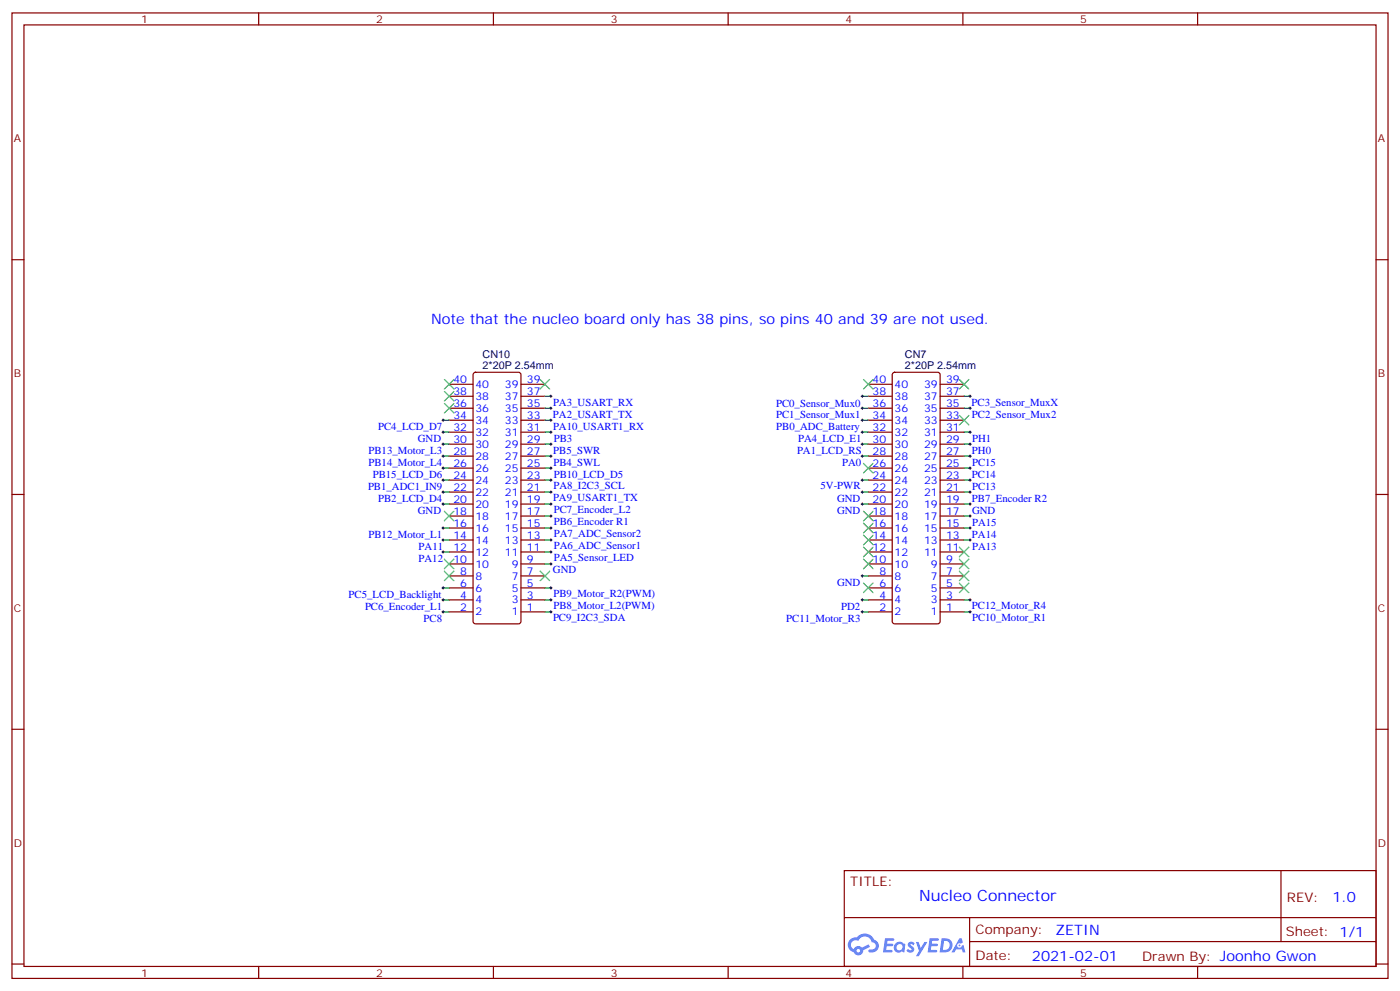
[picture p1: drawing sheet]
<svg xmlns="http://www.w3.org/2000/svg" width="412mm" height="292mm" viewBox="0 0 412 292" stroke-linecap="round" stroke-linejoin="round" font-family="sans-serif">
<g fill="none" stroke="#870000" stroke-width=".35">
<path d="M3.5 3.8h405.4v284.3h-405.4zM7.1 7.3h398.2v277.3h-398.2zM76.2 3.8v3.5M145.3 3.8v3.5M214.5 3.8v3.5M283.6 3.8v3.5M352.8 3.8v3.5M3.5 76.5h3.6M405.3 76.5h3.6M3.5 145.6h3.6M405.3 145.6h3.6M3.5 214.8h3.6"/>
<path d="M405.3 214.8h3.6M248.7 256.4h156.6v28.2h-156.6zM377.3 256.4v20.9M248.7 270.2h156.5M285.6 277.3h119.6M285.6 270.2v14.2M3.5 283.9h3.6M76.2 284.6v3.5M145.3 284.6v3.5M214.5 284.6v3.5M283.6 284.6v3.5M352.8 284.6v3.5"/>
<path d="M405.3 283.9h3.6"/>
</g>
<g fill="#5487ff">
<path d="M267.7 277.6a1.22 1.22 0 0 1 1.7 .2l-.4 .6a.47 .47 0 0 0-.3-.4 .47 .47 0 0 0-.5 .2l.1 .2a1.14 1.14 0 0 1 .8 1.8 1.14 1.14 0 0 1-1.9 0l-.2-.2 .5-.6 .7 .5a.29 .29 0 0 0 .3-.3 .29 .29 0 0 0-.2-.3 1.04 1.04 0 0 1-.6-1.7z"/>
<path d="M260.7 276.3h2.4l.3 .2-.2 .5-1.8 .1-.1 .8h1.5l.3 .4-.3 .4h-1.6l-.2 1.1h1.7l.2 .3-.2 .3-2.6 .1z"/>
<path d="M273.8 276.3h2.4l.3 .2-.1 .5-1.8 .1-.2 .8h1.6l.3 .4-.4 .4h-1.6l-.1 1.1h1.7l.2 .3-.2 .3-2.6 .1z"/>
<path d="M282.6 276.3h.7l.3 1.3-.6 .3a.69 .69 0 0 0-1 .3 .69 .69 0 0 0 .4 .9 .69 .69 0 0 0 .9-.6l.5-.2 .6 2.2h-.8l-.2-.9h-1.8l-.5 .9h-.8z"/>
<path d="M269.8 277.4h.8l.6 1.8 1.1-1.8h.9l-2.6 4.2h-.8l.9-1.5z"/>
<path d="M277.4 276.3l-.6 4.2h1.3a2.11 2.11 0 0 0 2.5-2.1 2.11 2.11 0 0 0-2.5-2.1zM278.1 277.1a1.39 1.39 0 0 1 1.7 1.4 1.39 1.39 0 0 1-1.8 1.3h-.3z"/>
<path d="M263.7 277.9a1.54 1.54 0 0 0-.1 2.2 1.54 1.54 0 0 0 2.2 .1l.6 .3 .3-2.3-.2-.3h-.4a1.49 1.49 0 0 0-2.4 0zM264 278.9a.94 .94 0 0 1 1.8 0 .94 .94 0 0 1-1.8 0z"/>
<path d="M250.4 276.7a2.18 2.18 0 0 0 1.1 3.7 1.44 1.44 0 0 0 1.6 .9 1.44 1.44 0 0 0 1.2-1.4l2-1.1-.5-.7-1.9 1a1.47 1.47 0 0 0-2.4 .4 1.39 1.39 0 0 1-.7-1.9 1.39 1.39 0 0 1 2-.5 2.12 2.12 0 0 1 2.2-1.3 2.12 2.12 0 0 1 1.9 1.7 1.14 1.14 0 0 1 1.1 1.4 1.14 1.14 0 0 1-1.7 .7 .43 .43 0 0 0-.5 .4 .43 .43 0 0 0 .4 .5 1.98 1.98 0 0 0 2.5-1.2 1.98 1.98 0 0 0-1.2-2.6 3.1 3.1 0 0 0-5.3-.6l-.9 .1zM252.3 280a.55 .55 0 0 1 1.1 0 .55 .55 0 0 1-1.1 0z"/>
<circle cx="282.6" cy="278.4" r=".26"/>
</g>
<g fill="none" stroke="#870000" stroke-width=".35">
<path d="M132.3 116.7h7M132.3 113.2h7M139.6 109.8l.5-.2h12.7l.5 .2 .2 .5v72.7l-.3 .5-.4 .2h-12.7l-.5-.2-.3-.5v-72.7zM153.5 116.7h7M153.5 113.2h7M255.8 116.7h7M255.8 113.2h7M263.1 109.8l.4-.2h12.7l.5 .2 .2 .5v72.7l-.2 .5-.5 .2h-12.7l-.5-.2-.2-.5v-72.7zM276.9 116.7h7.1M276.9 113.2h7.1M132.3 137.9h7M132.3 134.3h7"/>
<path d="M132.3 130.8h7M132.3 127.3h7M132.3 123.8h7M132.3 120.2h7M153.5 137.9h7M153.5 134.3h7M153.5 130.8h7M153.5 127.3h7M153.5 123.8h7M153.5 120.2h7M255.8 137.9h7M255.8 134.3h7"/>
<path d="M255.8 130.8h7M255.8 127.3h7M255.8 123.8h7M255.8 120.2h7M276.9 137.9h7.1M276.9 134.3h7.1M276.9 130.8h7.1M276.9 127.3h7.1M276.9 123.8h7.1M276.9 120.2h7.1M132.3 159h7M132.3 155.5h7"/>
<path d="M132.3 152h7M132.3 148.4h7M132.3 144.9h7M132.3 141.4h7M153.5 159h7M153.5 155.5h7M153.5 152h7M153.5 148.4h7M153.5 144.9h7M153.5 141.4h7M255.8 159h7M255.8 155.5h7"/>
<path d="M255.8 152h7M255.8 148.4h7M255.8 144.9h7M255.8 141.4h7M276.9 159h7.1M276.9 155.5h7.1M276.9 152h7.1M276.9 148.4h7.1M276.9 144.9h7.1M276.9 141.4h7.1M132.3 176.7h7M132.3 173.1h7"/>
<path d="M132.3 169.6h7M132.3 166.1h7M132.3 162.6h7M153.5 176.7h7M153.5 173.1h7M153.5 169.6h7M153.5 166.1h7M153.5 162.6h7M255.8 176.7h7M255.8 173.1h7M255.8 169.6h7M255.8 166.1h7"/>
<path d="M255.8 162.6h7M276.9 176.7h7.1M276.9 173.1h7.1M276.9 169.6h7.1M276.9 166.1h7.1M276.9 162.6h7.1M132.3 180.2h7M153.5 180.2h7M255.8 180.2h7M276.9 180.2h7.1"/>
</g>
<g fill="none" stroke="#3c3" stroke-width=".35">
<path d="M130.9 111.8l2.8 2.8M130.9 115.3l2.8 2.8M130.9 118.8l2.8 2.8M133.7 111.8l-2.8 2.8M133.7 115.3l-2.8 2.8M133.7 118.8l-2.8 2.8M159.1 111.8l2.8 2.8M161.9 111.8l-2.8 2.8M254.4 111.8l2.8 2.8M257.2 111.8l-2.8 2.8M282.6 111.8l2.8 2.8M285.4 111.8l-2.8 2.8"/>
<path d="M254.4 136.5l2.8 2.8M257.2 136.5l-2.8 2.8M282.6 122.3l2.8 2.9M285.4 122.3l-2.8 2.9M130.9 150.6l2.8 2.8M133.7 150.6l-2.8 2.8M254.4 154.1l2.8 2.8M254.4 150.6l2.8 2.8M254.4 157.6l2.8 2.8M257.2 150.6l-2.8 2.8M257.2 154.1l-2.8 2.8M257.2 157.6l-2.8 2.8"/>
<path d="M130.9 164.7l2.8 2.8M130.9 168.2l2.8 2.8M133.7 164.7l-2.8 2.8M133.7 168.2l-2.8 2.8M159.1 168.2l2.8 2.8M161.9 168.2l-2.8 2.8M254.4 164.7l2.8 2.8M254.4 171.7l2.8 2.9M254.4 161.1l2.8 2.9M257.2 164.7l-2.8 2.8M257.2 171.7l-2.8 2.9M257.2 161.1l-2.8 2.9"/>
<path d="M282.6 164.7l2.8 2.8M282.6 161.1l2.8 2.9M282.6 168.2l2.8 2.8M282.6 171.7l2.8 2.9M285.4 164.7l-2.8 2.8M285.4 161.1l-2.8 2.9M285.4 168.2l-2.8 2.8M285.4 171.7l-2.8 2.9"/>
</g>
<g fill="none" stroke="#000" stroke-width=".29">
<path d="M161.9 116.7h.7M162.3 116.3v.8M162.3 119.9v.7M253.6 116.7h.8M254 116.3v.8M254 119.9v.7M285.4 116.7h.7M285.8 116.3v.8M285.8 119.9v.7M130.2 137.9h.7M130.2 134.3h.7M130.2 130.8h.7"/>
<path d="M130.2 127.3h.7M130.2 123.8h.7M130.5 123.4v.7M130.5 126.9v.7M130.5 130.5v.7M130.5 134v.7M130.5 137.5v.7M161.9 137.9h.7M161.9 134.3h.7M161.9 130.8h.7M161.9 127.3h.7M161.9 120.2h.7"/>
<path d="M161.9 123.8h.7M162.3 123.4v.7M162.3 126.9v.7M162.3 130.5v.7M162.3 134v.7M162.3 137.5v.7M253.6 134.3h.8M253.6 130.8h.8M253.6 127.3h.8M253.6 120.2h.8M253.6 123.8h.8M254 123.4v.7"/>
<path d="M254 126.9v.7M254 130.5v.7M254 134v.7M285.4 137.9h.7M285.4 134.3h.7M285.4 130.8h.7M285.4 127.3h.7M285.4 120.2h.7M285.8 126.9v.7M285.8 130.5v.7M285.8 134v.7M285.8 137.5v.7"/>
<path d="M130.2 159h.7M130.2 155.5h.7M130.2 144.9h.7M130.2 141.4h.7M130.2 148.4h.7M130.5 141v.7M130.5 144.6v.7M130.5 148.1v.7M130.5 155.2v.7M130.5 158.7v.7M161.9 159h.7M161.9 155.5h.7"/>
<path d="M161.9 152h.7M161.9 144.9h.7M161.9 141.4h.7M161.9 148.4h.7M162.3 141v.7M162.3 144.6v.7M162.3 148.1v.7M162.3 151.6v.7M162.3 155.2v.7M162.3 158.7v.7M253.6 144.9h.8M253.6 141.4h.8"/>
<path d="M253.6 148.4h.8M254 141v.7M254 144.6v.7M254 148.1v.7M285.4 159h.7M285.4 155.5h.7M285.4 152h.7M285.4 144.9h.7M285.4 141.4h.7M285.4 148.4h.7M285.8 141v.7M285.8 144.6v.7"/>
<path d="M285.8 148.1v.7M285.8 151.6v.7M285.8 155.2v.7M285.8 158.7v.7M130.2 176.7h.7M130.2 173.1h.7M130.2 162.6h.7M130.5 162.2v.7M130.5 172.8v.7M130.5 176.3v.7M130.5 179.8v.8M161.9 176.7h.7"/>
<path d="M161.9 173.1h.7M161.9 162.6h.7M161.9 166.1h.7M162.3 162.2v.7M162.3 165.7v.7M162.3 172.8v.7M162.3 176.3v.7M162.3 179.8v.8M253.6 176.7h.8M253.6 169.6h.8M254 169.3v.7M254 176.3v.7"/>
<path d="M254 179.8v.8M285.4 176.7h.7M285.8 176.3v.7M285.8 179.8v.8M130.2 180.2h.7M161.9 180.2h.7M253.6 180.2h.8M285.4 180.2h.7"/>
</g>
<g fill="none" stroke="#008700" stroke-width=".35">
<path d="M160.5 116.7h1.8M254 116.7h1.8M284 116.7h1.8M130.5 123.8h1.8M130.5 127.3h1.8M130.5 130.8h1.8M130.5 134.3h1.8M130.5 137.9h1.8M160.5 120.2h1.8M160.5 123.8h1.8M160.5 127.3h1.8M160.5 130.8h1.8"/>
<path d="M160.5 134.3h1.8M160.5 137.9h1.8M254 120.2h1.8M254 123.8h1.8M254 127.3h1.8M254 130.8h1.8M254 134.3h1.8M284 120.2h1.8M284 127.3h1.8M284 130.8h1.8M284 134.3h1.8M284 137.9h1.8"/>
<path d="M130.5 148.4h1.8M130.5 144.9h1.8M130.5 141.4h1.8M130.5 155.5h1.8M130.5 159h1.8M160.5 148.4h1.8M160.5 144.9h1.8M160.5 141.4h1.8M160.5 152h1.8M160.5 155.5h1.8M160.5 159h1.8M254 148.4h1.8"/>
<path d="M254 144.9h1.8M254 141.4h1.8M284 148.4h1.8M284 144.9h1.8M284 141.4h1.8M284 152h1.8M284 155.5h1.8M284 159h1.8M130.5 176.7h1.8M130.5 162.6h1.8M130.5 173.1h1.8M160.5 176.7h1.8"/>
<path d="M160.5 162.6h1.8M160.5 166.1h1.8M160.5 173.1h1.8M254 169.6h1.8M254 176.7h1.8M284 176.7h1.8M130.5 180.2h1.8M160.5 180.2h1.8M254 180.2h1.8M284 180.2h1.8"/>
</g>
<text font-size="4.6" fill="#00f" x="270.8" y="265.4">Nucleo Connector</text>
<g font-size="4.2" fill="#00f">
<text x="127" y="95.5">Note that the nucleo board only has 38 pins, so pins 40 and 39 are not used.</text>
<text x="392.5" y="265.7">1.0</text>
<text x="310.9" y="275.2">ZETIN</text>
<text x="304" y="283">2021-02-01</text>
</g>
<g font-size="3.9" fill="#800">
<text x="250.5" y="261">TITLE:</text>
<text x="379.1" y="265.7">REV:</text>
<text x="287.4" y="275.2">Company:</text>
<text x="378.7" y="275.8">Sheet: 1/1</text>
<text x="287.4" y="282.9">Date:</text>
<text x="336.4" y="282.9">Drawn By: Joonho Gwon</text>
</g>
<g font-size="3.2" fill="#800">
<text x="41.6" y="6.8">1</text>
<text x="110.8" y="6.8">2</text>
<text x="179.9" y="6.8">3</text>
<text x="249.1" y="6.8">4</text>
<text x="318.2" y="6.8">5</text>
<text x="4.1" y="41.9">A</text>
<text x="405.9" y="41.9">A</text>
<text x="4.1" y="111.1">B</text>
<text x="405.9" y="111.1">B</text>
<text x="4.1" y="180.2">C</text>
<text x="405.9" y="180.2">C</text>
<text x="4.1" y="249.3">D</text>
<text x="405.9" y="249.3">D</text>
<text x="41.6" y="287.6">1</text>
<text x="110.8" y="287.6">2</text>
<text x="179.9" y="287.6">3</text>
<text x="249.1" y="287.6">4</text>
<text x="318.2" y="287.6">5</text>
</g>
<g font-size="3.2" fill="#000080">
<text x="142.2" y="105.4">CN10</text>
<text x="266.6" y="105.4">CN7</text>
<text x="142.2" y="108.6">2*20P 2.54mm</text>
<text x="266.6" y="108.6">2*20P 2.54mm</text>
</g>
<g font-size="3.2" fill="#00f">
<text x="133.6" y="112.8">40</text>
<text x="155.2" y="112.8">39</text>
<text x="257" y="112.8">40</text>
<text x="278.7" y="112.8">39</text>
<text x="133.6" y="119.9">36</text>
<text x="133.6" y="116.3">38</text>
<text x="140.1" y="117.8">38</text>
<text x="140.1" y="114.2">40</text>
<text x="148.7" y="117.8">37</text>
<text x="148.7" y="114.2">39</text>
<text x="155.2" y="119.9">35</text>
<text x="155.2" y="116.3">37</text>
<text x="162.9" y="119.5">PA3_USART_RX</text>
<text x="228.6" y="119.7">PC0_Sensor_Mux0</text>
<text x="257" y="119.9">36</text>
<text x="257" y="116.3">38</text>
<text x="263.5" y="117.8">38</text>
<text x="263.5" y="114.2">40</text>
<text x="272.2" y="117.8">37</text>
<text x="272.2" y="114.2">39</text>
<text x="278.7" y="119.9">35</text>
<text x="278.7" y="116.3">37</text>
<text x="286.2" y="119.5">PC3_Sensor_MuxX</text>
<text x="133.6" y="123.4">34</text>
<text x="140.1" y="124.8">34</text>
<text x="140.1" y="121.3">36</text>
<text x="148.7" y="124.8">33</text>
<text x="148.7" y="121.3">35</text>
<text x="155.2" y="123.4">33</text>
<text x="162.9" y="123">PA2_USART_TX</text>
<text x="228.6" y="123.2">PC1_Sensor_Mux1</text>
<text x="257" y="123.4">34</text>
<text x="263.5" y="124.8">34</text>
<text x="263.5" y="121.3">36</text>
<text x="272.2" y="124.8">33</text>
<text x="272.2" y="121.3">35</text>
<text x="278.7" y="123.4">33</text>
<text x="286.3" y="123.1">PC2_Sensor_Mux2</text>
<text x="111.4" y="126.7">PC4_LCD_D7</text>
<text x="123.1" y="130.2">GND</text>
<text x="133.6" y="130.5">30</text>
<text x="133.6" y="126.9">32</text>
<text x="140.1" y="131.9">30</text>
<text x="140.1" y="128.3">32</text>
<text x="148.7" y="131.9">29</text>
<text x="148.7" y="128.3">31</text>
<text x="155.2" y="130.5">29</text>
<text x="155.2" y="126.9">31</text>
<text x="162.9" y="126.5">PA10_USART1_RX</text>
<text x="163.1" y="130.1">PB3</text>
<text x="228.6" y="126.8">PB0_ADC_Battery</text>
<text x="235.1" y="130.3">PA4_LCD_E1</text>
<text x="257" y="130.5">30</text>
<text x="257" y="126.9">32</text>
<text x="263.5" y="131.9">30</text>
<text x="263.5" y="128.3">32</text>
<text x="272.2" y="131.9">29</text>
<text x="272.2" y="128.3">31</text>
<text x="278.7" y="130.5">29</text>
<text x="278.7" y="126.9">31</text>
<text x="286.3" y="130.1">PH1</text>
<text x="108.5" y="137.3">PB14_Motor_L4</text>
<text x="108.5" y="133.8">PB13_Motor_L3</text>
<text x="133.6" y="137.5">26</text>
<text x="133.6" y="134">28</text>
<text x="140.1" y="135.4">28</text>
<text x="148.7" y="135.4">27</text>
<text x="155.2" y="137.5">25</text>
<text x="155.2" y="134">27</text>
<text x="162.9" y="133.6">PB5_SWR</text>
<text x="163" y="137.1">PB4_SWL</text>
<text x="234.8" y="133.8">PA1_LCD_RS</text>
<text x="248.1" y="137.4">PA0</text>
<text x="257" y="137.5">26</text>
<text x="257" y="134">28</text>
<text x="263.5" y="135.4">28</text>
<text x="272.2" y="135.4">27</text>
<text x="278.7" y="137.5">25</text>
<text x="278.7" y="134">27</text>
<text x="286.3" y="133.6">PH0</text>
<text x="286.3" y="137.2">PC15</text>
<text x="109.8" y="140.8">PB15_LCD_D6</text>
<text x="133.6" y="141">24</text>
<text x="140.1" y="142.5">24</text>
<text x="140.1" y="138.9">26</text>
<text x="148.7" y="142.5">23</text>
<text x="148.7" y="138.9">25</text>
<text x="155.2" y="141">23</text>
<text x="163.1" y="140.6">PB10_LCD_D5</text>
<text x="241.7" y="143.9">5V-PWR</text>
<text x="257" y="141">24</text>
<text x="263.5" y="142.5">24</text>
<text x="263.5" y="138.9">26</text>
<text x="272.2" y="142.5">23</text>
<text x="272.2" y="138.9">25</text>
<text x="278.7" y="141">23</text>
<text x="286.3" y="140.7">PC14</text>
<text x="108.4" y="144.3">PB1_ADC1_IN9</text>
<text x="111.4" y="147.9">PB2_LCD_D4</text>
<text x="133.6" y="148.1">20</text>
<text x="133.6" y="144.6">22</text>
<text x="140.1" y="149.5">20</text>
<text x="140.1" y="146">22</text>
<text x="148.7" y="149.5">19</text>
<text x="148.7" y="146">21</text>
<text x="155.2" y="148.1">19</text>
<text x="155.2" y="144.6">21</text>
<text x="162.9" y="147.7">PA9_USART1_TX</text>
<text x="163" y="144.2">PA8_I2C3_SCL</text>
<text x="246.6" y="147.9">GND</text>
<text x="257" y="148.1">20</text>
<text x="257" y="144.6">22</text>
<text x="263.5" y="149.5">20</text>
<text x="263.5" y="146">22</text>
<text x="272.2" y="149.5">19</text>
<text x="272.2" y="146">21</text>
<text x="278.7" y="148.1">19</text>
<text x="278.7" y="144.6">21</text>
<text x="286.3" y="147.7">PB7_Encoder R2</text>
<text x="286.3" y="144.2">PC13</text>
<text x="123.1" y="151.4">GND</text>
<text x="133.6" y="155.2">16</text>
<text x="133.6" y="151.6">18</text>
<text x="140.1" y="153">18</text>
<text x="148.7" y="153">17</text>
<text x="155.2" y="155.2">15</text>
<text x="155.2" y="151.6">17</text>
<text x="163.1" y="154.7">PB6_Encoder R1</text>
<text x="163.1" y="151.2">PC7_Encoder_L2</text>
<text x="246.6" y="151.5">GND</text>
<text x="257" y="155.2">16</text>
<text x="257" y="151.6">18</text>
<text x="263.5" y="153">18</text>
<text x="272.2" y="153">17</text>
<text x="278.7" y="155.2">15</text>
<text x="278.7" y="151.6">17</text>
<text x="286.3" y="154.8">PA15</text>
<text x="286.3" y="151.3">GND</text>
<text x="108.5" y="158.5">PB12_Motor_L1</text>
<text x="123.3" y="162">PA11</text>
<text x="133.6" y="158.7">14</text>
<text x="140.1" y="160.1">14</text>
<text x="140.1" y="156.6">16</text>
<text x="148.7" y="160.1">13</text>
<text x="148.7" y="156.6">15</text>
<text x="155.2" y="158.7">13</text>
<text x="163.1" y="161.8">PA6_ADC_Sensor1</text>
<text x="163.1" y="158.3">PA7_ADC_Sensor2</text>
<text x="257" y="158.7">14</text>
<text x="263.5" y="160.1">14</text>
<text x="263.5" y="156.6">16</text>
<text x="272.2" y="160.1">13</text>
<text x="272.2" y="156.6">15</text>
<text x="278.7" y="158.7">13</text>
<text x="286.3" y="158.3">PA14</text>
<text x="286.3" y="161.9">PA13</text>
<text x="123.3" y="165.5">PA12</text>
<text x="133.6" y="165.7">10</text>
<text x="133.6" y="162.2">12</text>
<text x="140.1" y="167.1">10</text>
<text x="140.1" y="163.6">12</text>
<text x="148.7" y="163.6">11</text>
<text x="150.7" y="167.1">9</text>
<text x="155.2" y="165.7">9</text>
<text x="155.2" y="162.2">11</text>
<text x="163.1" y="165.3">PA5_Sensor_LED</text>
<text x="257" y="165.7">10</text>
<text x="257" y="162.2">12</text>
<text x="263.5" y="167.1">10</text>
<text x="263.5" y="163.6">12</text>
<text x="272.2" y="163.6">11</text>
<text x="274.2" y="167.1">9</text>
<text x="278.7" y="165.7">9</text>
<text x="278.7" y="162.2">11</text>
<text x="135.6" y="172.8">6</text>
<text x="135.6" y="169.3">8</text>
<text x="140.1" y="170.7">8</text>
<text x="150.7" y="170.7">7</text>
<text x="155.2" y="172.8">5</text>
<text x="155.2" y="169.3">7</text>
<text x="162.9" y="168.9">GND</text>
<text x="246.6" y="172.6">GND</text>
<text x="259" y="172.8">6</text>
<text x="259" y="169.3">8</text>
<text x="263.5" y="170.7">8</text>
<text x="274.2" y="170.7">7</text>
<text x="278.7" y="172.8">5</text>
<text x="278.7" y="169.3">7</text>
<text x="102.7" y="176.1">PC5_LCD_Backlight</text>
<text x="107.5" y="179.6">PC6_Encoder_L1</text>
<text x="135.6" y="179.8">2</text>
<text x="135.6" y="176.3">4</text>
<text x="140.1" y="177.7">4</text>
<text x="140.1" y="174.2">6</text>
<text x="150.7" y="177.7">3</text>
<text x="150.7" y="174.2">5</text>
<text x="155.2" y="179.8">1</text>
<text x="155.2" y="176.3">3</text>
<text x="163" y="179.4">PB8_Motor_L2(PWM)</text>
<text x="163" y="175.9">PB9_Motor_R2(PWM)</text>
<text x="247.8" y="179.7">PD2</text>
<text x="259" y="179.8">2</text>
<text x="259" y="176.3">4</text>
<text x="263.5" y="177.7">4</text>
<text x="263.5" y="174.2">6</text>
<text x="274.2" y="177.7">3</text>
<text x="274.2" y="174.2">5</text>
<text x="278.7" y="179.8">1</text>
<text x="278.7" y="176.3">3</text>
<text x="286.3" y="179.5">PC12_Motor_R4</text>
<text x="124.8" y="183.1">PC8</text>
<text x="140.1" y="181.3">2</text>
<text x="150.7" y="181.3">1</text>
<text x="162.9" y="183">PC9_I2C3_SDA</text>
<text x="231.6" y="183.2">PC11_Motor_R3</text>
<text x="263.5" y="181.3">2</text>
<text x="274.2" y="181.3">1</text>
<text x="286.3" y="183">PC10_Motor_R1</text>
</g>
</svg>
